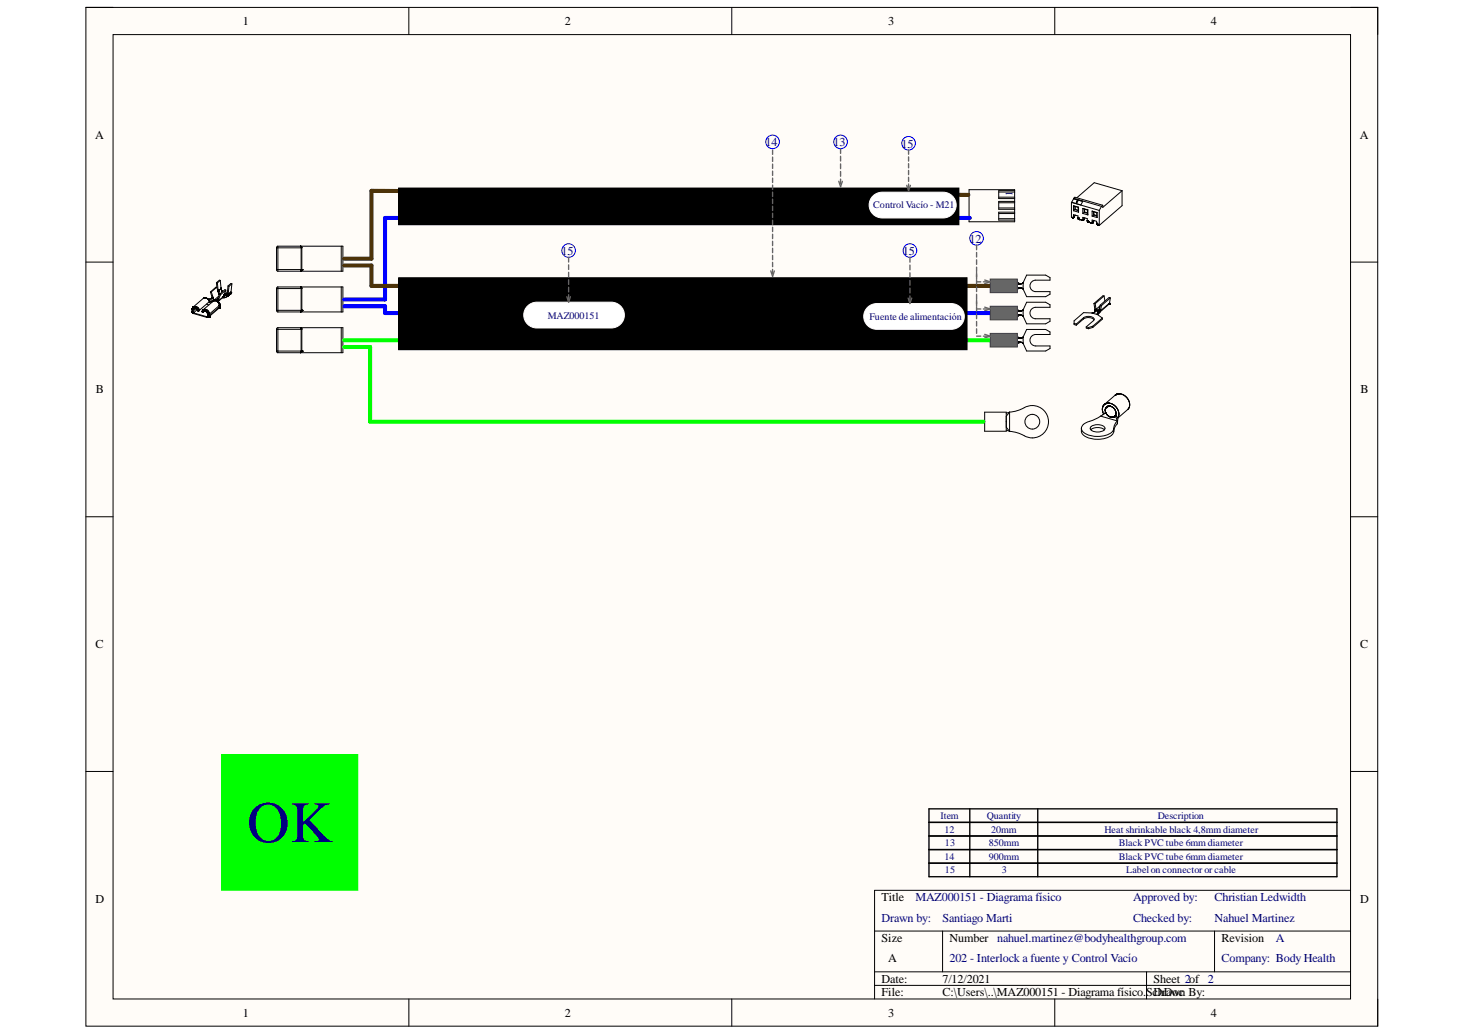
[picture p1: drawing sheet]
<svg xmlns="http://www.w3.org/2000/svg" width="297mm" height="210mm" viewBox="0 0 297 210" stroke-linecap="round" stroke-linejoin="round" font-family="sans-serif">
<path d="M17.4 1.5h261.9v206.6h-261.9z" fill-rule="evenodd" fill="#fffcf8"/>
<path d="M17.4 1.5h261.9v206.6h-261.9z" fill="none" stroke="#000" stroke-width=".2"/>
<path d="M22.9 7h250.9v195.6h-250.9z" fill-rule="evenodd" fill="#fffcf8"/>
<g fill="none" stroke="#000" stroke-width=".2">
<path d="M17.4 1.5h5.5M22.9 7h250.9v195.6h-250.9zM82.9 1.5v5.5M148.4 1.5v5.5M213.9 1.5v5.5M273.8 1.5h5.5v5.5M80.8 38.1h113.6v7.5h-113.6zM196.5 38.5h9.2v6.5h-9.2zM202.5 40h3.2M202.5 38.9h3.2M205.7 38.7h-3.2v1.6h3.2M227.5 38.7l-5.6-1.6-3.6 3"/>
<path d="M227.5 38.7l-3.9 3.4v-.5M227.5 38.7v3l-4.6 4M17.4 53.2h5.5M42.7 59.2l.3 1M42.8 59.2l.6 1.7M42.8 59.2h-.1M43.9 57.3l.2 .1M43.9 57.3l.1 1.1M43.9 58.3l-1.2 .9M43.9 58.3l.5 1.2M43.9 58.3l-1.1 .9M44.1 57.4l.1 1.6"/>
<path d="M44.2 59.1h.1M44.2 58.9h.1M44.2 58.9l.1 .3M44.2 59h.1M44.3 59.1v.1M44.3 59.2h.1M44.3 59.2v.1M44.3 59.2v.2M44.3 59.3h.1M44.3 59.3l.1 .1M44.3 59.4l.1 .1M44.3 59.5h.1"/>
<path d="M44.3 59.4h.1M44.4 59.5h.1M44.4 59.5l.1 .3M44.4 59.5v.1M44.4 59.6h.1M44.4 59.6v.1M44.4 59.5l.1 .1M44.4 59.6l.1 .1M44.5 59.6h.1M44.5 59.6v.1M44.5 59.7h.1M44.5 59.7l.2 .1"/>
<path d="M44.5 59.7l-.4 .9M44.7 56.9l-.2-.1-.6 .5M44.7 56.9l.1 1.6M44.7 56.9l-.6 .5M44.7 59.8l-.3 .8M44.8 58.4v.2M44.8 58.5h.1M44.8 58.6l.1 .2M44.8 58.5l-.6 .5M44.8 58.6h.1M44.8 58.6l.1 .1M44.9 58.7h.1"/>
<path d="M44.9 58.7v.1M44.9 58.8v.1M44.9 58.8h.1M44.9 58.8l.1 .2M44.9 58.9l.1 .1M44.9 58.9h.1M45 59h.1M45 59v.1M45 59.1h.1M45.1 59.1h.1M45.4 59.9h.1M45.4 59.8l-.2 .4"/>
<path d="M45.4 59.8v.1M45.4 59.8h.1M45.5 59.9h-.1M45.6 59.9h.1M45.6 59.6h.1M45.6 59.2l.5 .1M45.7 59.6h.4M45.7 59.6h.1M45.7 59.8h.1M45.7 59.9l-.1 .1M45.7 59.9l-.3 .2M45.8 59.6h.1"/>
<path d="M45.8 58.8l-.4 1M45.8 58.8l-1.1 1M45.8 58.8l-.2-.1-1.1 1M45.8 59.9h-.1M45.9 59.8h-.5M45.9 59.8l.2 .1M45.9 59.8h.1M46 59.6v.1M46 59.7l-.1 .1M46 59.7h.1M46.1 59.6l-.1 .1M46.1 59.9h-.6"/>
<path d="M46.1 59.6h.1M46.1 59.6l-.2 .2M46.1 59.6v.1M46.1 59.6h.2M46.1 59.9h.1M46.1 60v.1M46.1 60h.1M46.1 59.8h.1M46.2 60l-.1 .1M46.2 60h.1M46.2 59.9h.1M46.2 59.8l.1-.1-.1 .3"/>
<path d="M46.2 59.8h-.1M46.2 59.8h.1M46.2 58l.2 .1M46.2 58l-.1 1.5M46.3 59.7h.1M46.3 59.7l-.1 .1M46.3 59.6h.1M46.6 59.7l-.6 .5M46.6 59.7h.1M46.6 59.6h.1M46.6 59.6v.1M46.7 59.6h.1"/>
<path d="M46.7 59.5l-.1 .1M46.7 59.5h.1M46.7 59.5l-.1 .2M46.8 59.5h-.1M46.8 59.4l-.1 .1M46.8 59.4h.1M46.8 59.3h.1M46.8 59.3v.1M46.8 59.2v.1M47 57.6l-.2-.1-.6 .5M47 57.6l-.1 1.5-.6 .5 .1-1.5M47 57.6l-.6 .5"/>
<path d="M56.1 50.3h5.1M56.1 58.5h5.1M56.3 49.9l-.2 .3v4.5M56.3 58.2l-.2 .3v4.4M56.3 49.9h13.2v5.1h-13.2M56.3 58.2h13.2v5.1h-13.2M56.3 49.9v4.8h4.8l-.1-4.6M56.3 58.2v4.7h4.8l-.1-4.6M60.9 49.9h.1M60.9 58.2h.1M60.9 49.9l.2 .1M61 58.2h.1"/>
<path d="M61 49.9v.1M61 58.2v.1M61 50v.1M61 58.3h.1M61 50h.1M61.1 58.2h.1M61.1 58.2l.1 .2v4.5M61.1 58.3h.1M61.1 50l.1 4.7M61.1 58.3l.1 .1M61.1 50v.1M61.2 58.3v.1"/>
<path d="M61.2 50.1v.1M61.2 50.1h.1M61.2 50.2h.1M61.2 58.4v.1M61.2 50.2h-.1M61.2 58.5h-.1M69.2 49.9v5.1M69.2 58.2v5.1M80.8 56.3h115.3v14.6h-115.3zM202.5 43.3h3.2M202.5 42.2h3.2M202.5 41.1h3.2"/>
<path d="M202.5 44.4h3.2M205.7 43h-3.2v1.6h3.2M205.7 40.8h-3.2v1.7h3.2M217.2 41v3.1h.2M217.2 41l5.7 1.7M217.4 44.1h.1M217.5 44.1h.1M217.6 44.1h-.1M217.6 44.1h.1M217.6 44v.1M217.6 44h.1M217.6 44l.1-.5 .9 .3v.6"/>
<path d="M217.7 40.3h.1M217.7 40.3l1.8 .5-.3 .8-2-.6M217.7 41.7v1M217.7 42.7l1 .3M217.7 41.7l1 .3M217.7 41.7l.2 .2M217.7 40.3l-.4 .7M217.7 40.3l1.8 .6M217.7 40.2v.1M217.7 40.2l.2-.2 5.7 1.6M217.7 40.2l5.6 1.6M217.9 42.5l-.2 .2"/>
<path d="M217.9 41.9v.6M217.9 41.9l.7 .1M217.9 42.5l.7 .2M218 42.5l.6 .1M218 42.5h-.1M218 41.9v.6M218 43.6l-.3 .4M218.1 43.7l-.5 .4M218.2 41.2h.1M218.3 41.2h.1M218.3 40.8h.1l-.2 .4M218.3 40.8v.1"/>
<path d="M218.4 40.8l-.1 .1M218.5 40.7l-.2 .5M218.5 40.7l-.2 .1M218.5 40.7v.1M218.5 40.8l-.2 .4M218.6 44.2h.1M218.6 44.3h.1M218.6 44.3v.1M218.6 42v.7M218.6 42.7l.1 .3M218.6 44.4h.1M218.6 44.4l.1 .1"/>
<path d="M218.7 44.4h.1M218.7 44.5h.1M218.7 42v1M218.7 42h-.1M218.8 44.5h.1M218.8 44.5l.5 .2M219.3 44.7h.1M219.4 44.7h.1M219.5 44.7h.1M219.5 44.6h.1M219.5 44.6l-.2 .1M219.5 44.6v.1"/>
<path d="M219.5 44.6v-.5l1 .2v.6M219.5 42.3v1M219.5 42.3l1.1 .3M219.5 43.3l1.1 .3M219.5 42.3l.3 .1M219.8 42.4l.7 .2M219.8 43.1l.7 .2M219.8 43.1l-.3 .2M219.8 42.4v.7M219.9 43l.6 .2M219.9 43l-.1 .1M219.9 42.4v.6"/>
<path d="M219.9 44.2l-.4 .3M220 44.2l-.5 .4M220.5 44.7h.1M220.5 44.8h.1M220.5 44.8v.1M220.5 44.9h.1M220.5 44.9v.1M220.5 44.9l.1 .2M220.5 42.6v.7M220.5 43.3l.1 .3M220.5 45h.1M220.6 45h.1"/>
<path d="M220.6 42.6v1M220.6 42.6h-.1M220.6 45l.1 .1M220.6 45.1h.1M220.7 45.1h.1M220.7 45.1l.5 .1M221.2 45.2h.1M221.3 45.2h.1M221.4 45.2h-.2M221.4 45.2h.1M221.4 45.1h.1M221.4 45.1v.1"/>
<path d="M221.4 42.8v1M221.4 42.8l1.1 .3M221.4 43.8l1.1 .3M221.4 42.8l.3 .2M221.7 43l.7 .1M221.7 43.6l.7 .2M221.7 43.6l-.3 .2M221.7 43v.6M221.8 44.7l-.4 .4v-.5l.9 .3 .1 .6M221.8 43.5l.6 .2M221.8 43.5l-.1 .1M221.8 43v.5"/>
<path d="M221.9 44.8l-.5 .4M222.3 45.3h.1M222.4 45.4h.1M222.4 45.4v.1M222.4 45.5h.1M222.4 43.1v.7M222.4 43.8l.1 .3M222.4 45.5l.1 .1M222.5 45.5h.1M222.5 43.1v1M222.5 45.5v.1M222.5 43.1h-.1"/>
<path d="M222.5 45.6h.1M222.6 45.6h.1M222.6 45.6l.3 .1M222.9 42.7v3M223.3 41.8l-.4 .9M223.6 41.6l-.3 .2M273.8 53.2h5.5M38.9 62.9v.5M38.9 63.2h.1M38.9 63.2v.1M38.9 62.7h.1M38.9 63.3h.1"/>
<path d="M38.9 63.3l.3 .3M38.9 62.6h.1M38.9 63.4h.1M39 62.6h.1M39 62.6l-.1 .2M39 63.4h.1M39 63.4l.1 .1M39 62.5v.1M39 63.4v.1M39 63.2h.1M39 63.3h.1M39 62.5h.1"/>
<path d="M39 62.4v.2M39 62.8h.1M39.1 62.7h.1M39.1 62.7l-.1 .1M39.1 63.3l.1 .1M39.1 63.3h.1M39.1 63.3v.1M39.1 62.5l-.1 .1M39.1 63.5h.1M39.1 62.4h.1M39.1 63.4h.1M39.1 62.4l-.1 .2"/>
<path d="M39.1 62.3h.1M39.1 62.6h.1M39.1 62.3v.1M39.1 62.6v.1M39.1 62.4v.1M39.1 63.5l.1 .1M39.2 62.3h.1M39.2 62.6h.1M39.2 63.4h.1M39.2 62.4h-.1M39.2 63.4l.1 .1M39.2 62.3h-.1"/>
<path d="M39.2 63.6h.1M39.2 62.4h.1M39.2 62.5l-.1 .1M39.2 63.5h.1M39.2 63.5l2.7 .7 .2-.1M39.2 63.6l2.7 .8M39.2 62.5h.1M39.2 62.4h.3M39.3 62.2l-.1 .1M39.3 62.2h.1M39.3 62.4h.1M39.4 62.2h-.1"/>
<path d="M39.4 62.2h.1M39.4 62.5l-.2 .1M39.4 62.2l.5 .1M39.5 62.4l.4 .2M39.5 62.2h.1M39.5 62.4h.1M39.5 62.5l-.5 .4 .1 .4M39.5 62.5h.1M39.5 62.4h.2M39.6 62.5l.3 .2M39.6 62.4l.2 .1M39.6 62.5h.1"/>
<path d="M39.6 62.5l-.4 .1M39.7 62.2h.1M39.7 62.5h.1M39.7 62.6h.1M39.8 62.5h.1M39.8 62.5l.1 .1M39.8 62.2h.1M39.9 62.3h.1M39.9 62.5v.1M39.9 62.7h.1M39.9 62.7v.1M39.9 62.6h.1"/>
<path d="M40 62.8h.1M40 62.6v.1M40 62.3h.1M40 62.8l-.3-.2-.7 .6M40 62.8l-.8 .7M40 62.8v.1M40 62.3v.1M40 62.8l.1 .2M40 62.3l.1 .1M40 62.7h.1M40 62.7l.2 .4M40 62.9h.1"/>
<path d="M40.1 62.4l.1 .1M40.1 62.7h.1M40.1 62.8h.1M40.1 63v.1M40.1 63h.1M40.1 62.8l.1 .3M40.1 62.5h.1M40.2 62.5h.1M40.2 62.9h.1M40.2 62.5l.1 .2M40.2 63v.1M40.2 62.5v.1"/>
<path d="M40.2 63.1h.1M40.3 63h-.1M40.3 62.6v.1M40.3 62.7l.1 .2M40.3 62.7l.1 .1M40.4 62.8v.2M40.4 63h-.1M40.4 62.9h.1M40.4 62.9l-.2 .1M41 63.2h.1M41 63.1h.1M41 63.1v.1"/>
<path d="M41.1 63.1h.1M41.1 63h.1M41.1 63l-.1 .2M41.1 63.2h.1M41.1 62.9h.1M41.1 62.9v.1M41.1 63l-.1 .1M41.2 63.2h.1M41.2 63h-.1M41.2 63.2h-.1M41.2 62.9h.1M41.2 62.8h.1"/>
<path d="M41.2 62.8v.1M41.2 60.5h.1M41.2 62.8l-.1 .1M41.3 62.9l-.1 .1M41.3 62.8h.1M41.3 63.1h.1M41.3 60.5h.1M41.3 62.8h-.1M41.3 62.8h.4M41.3 63.1h.3M41.3 63.1l-.4 .1M41.3 63.1l-.1 .1"/>
<path d="M41.3 62.9l-.2 .1M41.4 62.8h.1M41.4 63.1h-.2M41.4 62.7v.1M41.4 62.9l.2 .1M41.4 62.9h-.1M41.5 60.4l-.2 .1M41.5 63.1h.1M41.5 62.9h.1M41.5 62.7h.1M41.5 62.9l.1 .1M41.6 63h.1"/>
<path d="M41.6 62.7v.1M41.6 63.1h.1M41.6 62.8h.1M41.6 63l.2 .1M41.7 60.4h.1M41.7 60.4l-.5 .1-2 1.8M41.7 62.8h.1M41.7 63.1h.1M41.7 60.4l.2 .1M41.7 63.1l.1 .1M41.7 62.8l.3 .1M41.8 63h-.1l.1 .1"/>
<path d="M41.8 62.8h.1M41.8 63.1h.1M41.8 63.2h.1M41.8 60.4l.1 .1M41.8 63.2l.1 .1M41.9 62.8h.1M41.9 61.7l.5 .1M41.9 63.1l.2 .2M41.9 60.5h.1M41.9 63.3h.1M41.9 60.5l.3 .2M41.9 62.8l.1 .1"/>
<path d="M41.9 62.9h.1M41.9 63.2h.1M41.9 63.3l.1 .1M42 64.2h.1M42 63.4h.1M42 63.4l.1 .1-.1-.1M42 64.4h.1M42 60.5h.1M42 62.9h.1M42 63.2h.1M42 62.9l.2 .2M42 62.9l.1 .1"/>
<path d="M42 63.5l.1 .2M42.1 63.3h.1M42.1 63.5v.1M42.1 64.2h.1M42.1 63.3l.1 .2M42.1 63.3v.1M42.1 63.6h.1M42.1 64.2h-.2M42.1 63.6v.6M42.1 64.4h.1M42.1 64.1h.1M42.1 63.4h.1"/>
<path d="M42.1 63.8h.1M42.1 64.3h.1M42.1 64.4h-.1M42.1 63.4l.1 .1M42.1 64.3v.1M42.2 64.3h.1M42.2 60.6l.1 .3M42.2 63.5v.8M42.2 63.5v.1M42.2 63.1l.1 .1M42.2 64.3h-.1M42.2 60.7h.1"/>
<path d="M42.2 63.1h.1M42.2 64.2h.1M42.2 63.7h.1M42.2 63.1v.1M42.2 63.9h.1M42.2 60.7l.1 .1M42.3 64.3l-.2 .1M42.3 63.2v.1M42.3 64.3h.1M42.3 63.2l.1 .4M42.3 63.3h.1M42.3 60.9h.1"/>
<path d="M42.3 60.9l.1 .1M42.4 64.3h.1M42.4 64.2h.1M42.4 64.3h-.1M42.4 63.4h.1M42.4 64.2l-.1 .1M42.4 61l.1 .2M42.4 61h.1M42.4 63.4v.1M42.4 64.2v.1M42.4 63.5v.5M42.4 64.1h.1"/>
<path d="M42.4 61v.1M42.4 61.1h.1M42.4 64.1v.1M42.4 63.8h.1M42.4 64l-.2 .1M42.4 61.1l.1 .1M42.5 61.2l-2.1 1.7M42.5 61.2h.1M42.5 61.2v.1M42.9 60.5l-.8 .1M42.9 60.5h.1M42.9 60.5l.2 .1"/>
<path d="M43 60.5h-.1M43 60.5h.1M43 60.4v.1M43 60.2l.2 .1v.2M43 60.2v.2M43 60.2v.1M43 60.3h.1M43 60.4h.1M43.1 61.2l-.8 .1M43.1 60.6l-.9 .1M43.2 60.6h-.1M43.2 60.5v.1"/>
<path d="M43.2 60.5h.1M43.2 60.3h.1M43.3 61.1h-.1M43.3 61l-2.1 1.9M43.3 61h.1M43.4 60.8h.1M43.4 60.9h.1M43.4 60.8v.1M43.4 61h.3M43.4 60.9l-1 .2M43.4 60.9v.1M43.4 61h.1"/>
<path d="M43.5 61h-.2M43.6 61h.2M43.7 61h.1M43.8 61h.1M43.8 61l.3 .2M43.9 61v.1M43.9 61.1h.1M44 61.1h.1M44 60.9l-.1 .2M44 60.9l.3 .5M44 60.8h.1M44 60.8v.1"/>
<path d="M44 60.8l.2 .1M44.1 61.2l.2 .2M44.1 60.7l-.1 .1M44.1 61.2h.1M44.1 60.7h.1M44.1 60.6l-.1 .2M44.1 60.6h.1M44.1 60.6h.3M44.2 61.3l.2 .2M44.2 61v.1M44.2 60.9h.1M44.2 60.9v.1"/>
<path d="M44.2 60.8v.1M44.2 61.1l.2 .3M44.3 60.8h-.1M44.3 60.7l-.1 .1M44.3 60.7v.1M44.3 61.4h.1M44.3 60.7h.1M44.3 61.4v.1M44.3 61.5l.1 .1M44.3 60.6h.1M44.4 60.6l-.2 .4M44.4 60.6l-.1 .1"/>
<path d="M44.4 60.1l-1 .8M44.4 61.5h.1M44.4 62.5h.1M44.4 62.5l-2.1 1.8M44.4 61.6h.1M44.4 62.4v.1M44.4 62.4h.1M44.4 61.6l.1 .2M44.4 61.4h.1M44.4 61.7l.1 .2M44.5 61.4v.1M44.5 62.4l-.1 .1"/>
<path d="M44.5 62.4h.1M44.5 62.3l-.1 .1M44.5 62.4h-.1M44.5 62h.1M44.5 62.3h.1M44.5 62.3v.1M44.5 61.8v.5M44.5 61.9h.1M44.5 61.9l-2.3 1.9M44.5 62.3l-2.1 1.7M44.5 62.2v.1M44.5 62.2h.1"/>
<path d="M44.5 61.5l.1 .1M44.6 62.2h-.1M44.6 61.6v.1M44.6 61.8h-.1M44.6 62.1v.1M44.6 62.1l-.1 .2M44.6 62h.1M44.6 61.9v.2M44.6 61.8l-.1 .1M44.6 61.8h.1M44.6 61.8v.1M44.6 61.7h.1"/>
<path d="M44.6 61.7v.1M45.1 60.4h.1M45.1 60.3h.1M45.1 60.3l-.8 .8M45.2 60.3h.1M45.2 60.2h.1M45.2 60.2v.1M45.2 60.2l-1 .9M45.3 60.2l-.1 .1M45.3 60.2h.1M45.3 60.1v.1M45.4 60.1h-.1"/>
<path d="M45.4 60.1l-.1 .1M45.4 60.1h.1M45.5 60.1h.1M46 60.2l-.8 .2M46 60.1v.1M46 60.1h.1M46.1 60.1l-.1 .1M46.1 60.1h-.1M46.1 60.1h.1M56.1 66.8h5.1M56.3 66.5l-.2 .2v4.5M56.3 66.5h13.2v5h-13.2"/>
<path d="M56.3 66.5v4.7h4.8l-.1-4.6M60.9 66.5h.1M60.9 66.5h.2M61 66.5h.1M61 66.5v.1M61 66.6h.1M61.1 66.5l.1 .1M61.1 66.6h.1M61.2 66.6h.1M61.2 66.6v4.6M61.2 66.7h.1M61.2 66.7l-.1 .1"/>
<path d="M69.2 66.5v5M226.3 80h.1M226.3 80l-.1 .1M226.4 80h-.1M226.4 80h.1M226.4 79.9v.1M226.5 79.9l-.1 .1M226.6 79.9h.1M226.7 79.9h.1M227.1 79.9h.1M227.2 79.9h-.7M227.2 79.9h.1"/>
<path d="M227.3 79.9h.1M227.4 79.9l.1 .1M227.5 80l.4 .2M199.6 83.6h4.4v3.9h-4.4zM204 87.2l.7 .3M204 86.6l.7 .9M204.7 83.6a10.1 10.1 0 0 0 3.8-1.2 3.3 3.3 0 0 1 4 3.9 3.3 3.3 0 0 1-5.3 1.8l-1-.3-1.5-.3M204.7 83.6v3.9M204.7 83.6l-.7 .2M204.7 83.6l-.7 .8M219.3 86.9a2.47 2.47 0 0 0 2.5 1.6 4 4 0 0 0 4-1.3v-.3M219.3 86.9a1.82 1.82 0 0 0 1.8 2 4.3 4.3 0 0 0 4.7-1.2v-.2"/>
<path d="M221.2 87.2a2.27 2.27 0 0 1 2.7 0M221.2 86.5a2.33 2.33 0 0 1 2.8 .1v.3a1.87 1.87 0 0 1-2.9 .2v-.4zM223.2 84.4l-1.8 .9a2.4 2.4 0 0 0-2.1 1.6M223.2 84.4l3.3 1M223.5 83.2h.1M223.5 82.8h.1M223.5 83.3l.1 .1M223.5 82.7h.1M223.6 82.7h-.1M223.6 82.6h.1M223.6 83.5h.1M223.6 83.5v.1"/>
<path d="M223.6 82.5v.1M223.6 82.4v.1M223.6 83.6v.1M223.7 82.3l-.2 .6 .1 .6M223.7 82.3v.1M223.7 82.2h.1M223.8 82.2l-.2 .2M223.8 82.2h.1M223.9 82.1h-.1M223.9 82h.1M224 82h.1M224 82l-.2 .2"/>
<path d="M224.1 83.2h.1M224.1 83.1h.1M224.1 83.3v.1M224.1 81.9h.1M224.1 83h.1M224.1 83.4l.1 .3M224.1 83.5h.1M224.1 82.9h.1M224.1 81.9l-.1 .1M224.2 83.6l.1 .2M224.2 82.8l-.1 .6M224.2 82.8l-.1 .1"/>
<path d="M224.2 82.8h.1M224.2 81.9h.1M224.2 83.7l.1 .1M224.2 81.8v.1M224.2 82.7v.1M224.2 83.7l-.5 .1-.1 .3M224.2 83.7l-1 .7M224.2 81.8l-.1 .1M224.3 82.6h.1M224.3 82.6l-.1 .2M224.3 83.8h.1M224.3 82.6l-.1 .1"/>
<path d="M224.3 83.8l.1 .2M224.3 83.9h.1M224.3 81.8h.1M224.4 84l.4 .4M224.4 82.5h.1M224.4 81.8h.1M224.4 82.5l-.1 .1M224.4 84.1h.1M224.5 81.8l-.3 .1M224.5 82.5h.1M224.5 82.4h.1M224.5 82.4l-.1 .1"/>
<path d="M224.5 81.8h.1M224.5 84.2h.1M224.6 82.4h.1M224.6 81.8h.1M224.6 84.3h.1M224.6 82.4h.5M224.6 82.4h-.1M224.7 82.4h.1M224.7 84.3l.2 .1M224.8 82.4h.1M224.8 84.4h.1M224.8 84.4l.2 .1"/>
<path d="M224.9 81.8h.1M224.9 82.4h.1M224.9 84.4v.1M224.9 84.5l.2 .1M224.9 84.5h.1M225 82.4h.1M225 81.8h-.6M225 81.8h.1M225 81.8l.4 .1M225.1 84.5l.1 .1M225.1 82.4h.1M225.1 81.8h.1"/>
<path d="M225.2 82.4l.4 .2M225.2 84.6h.6M225.2 84.6h.1M225.2 81.8h.1M225.3 82.4l.2 .2M225.4 84.6h.1M225.4 81.9h.1M225.4 81.9l.3 .1M225.5 81.9h.1M225.5 84.6h.1M225.6 84.6h.1M225.6 82l.2 .1"/>
<path d="M225.6 82.6l.4 .4M225.6 82.6h.1M225.7 84.6h.1M225.7 82.7h.1M225.8 84.6h.1M225.8 82.1h.1M225.8 82.8h.1M225.8 86.9v.6M225.8 82.1l.7 .8M225.9 82.2h.1M225.9 82.8h.1M225.9 84.5l-.1 .1"/>
<path d="M225.9 84.5h.1M226 84.5h.1M226 84.5h-.1M226 83l.1 .1M226 83l.1 .3M226 84.4h.1M226 84.4v.1M226 82.3h.1M226.1 84.4h.1M226.1 84.4h-.1M226.1 83.2l.1 .1M226.1 80.1l-2.2 1.9"/>
<path d="M226.1 80.1h.1M226.1 84.3v.1M226.1 84.3h.1M226.2 83.3h.1M226.2 80.1h-.1M226.2 84.3h-.1M226.2 83.3v.2M226.2 84.2v.1M226.2 83.3v.1M226.2 80.1h.1M226.2 84.2h.1M226.2 83.4v.1"/>
<path d="M226.2 80h.1M226.2 83.5l.1 .1M226.3 83.5v.1M226.3 84l-.1 .1M226.3 82.5h.1M226.3 83.6l-.1 .6M226.3 83.6h.1M226.3 84h.1M226.3 83.7h.1M226.3 83.9h.1M226.5 82.8v.1M226.5 82.9l.2 .2"/>
<path d="M226.5 85.9a2.25 2.25 0 0 0-.7 1.6M226.5 85.4a2.25 2.25 0 0 0-.7 1.5M226.5 85.4v.5M226.6 83h.1M226.6 83l.1 .2M226.6 84.7v.1M226.7 84.7h-.1M226.7 84.7l-.2 1.2M226.7 84.7l-.5-.4 .3 1.1M226.7 84.7h.1M226.7 83.2v.1M226.7 83.2h.1"/>
<path d="M226.7 84.6v.1M226.7 83.3l.1 .1M226.8 83.4v.9M226.8 83.5h.1M226.8 84.3h.1M226.8 83.6v.1M226.8 84.3l-.1 .4M226.9 84.2h-.1M227.6 80h.1M227.7 80.1h.1M227.8 80.1h.1M227.9 80.2h.1"/>
<path d="M228 80.2l.6 .6M228.1 80.3h.1M228.2 80.3v.1M228.6 80.8h.1M228.6 80.8l.1 .2M228.6 80.9h.1M228.7 81h.1M228.7 83h.1M228.7 81l.2 .3M228.8 82.9l-.1 .1M228.8 82.9h.1M228.9 81.2v.1"/>
<path d="M228.9 82.8h.1M228.9 81.3l.1 .5v.8M228.9 81.4h.1M229 81.5v.1M229 82.6l-.3 .4-2 1.8M229 82.4v.2M229 81.9l.1 .1M229.1 82.2h-.1M17.4 104.8h5.5M273.8 104.8h5.5M17.4 156.5h5.5M273.8 156.5h5.5"/>
<path d="M177.3 188.8h96.5M177.3 197.1h96.5M177.3 199.8h96.5M191.1 188.8v8.3M232.5 197.1v5.5M246.3 188.8v8.3M273.8 180.6h-96.5v22M82.9 202.6v5.5M148.4 202.6v5.5M213.9 202.6v5.5M279.3 202.6v5.5"/>
<circle cx="209.3" cy="85.5" r="1.5"/>
</g>
<path d="M188.4 164h82.7v8.3h-82.7zM188.4 166.8h82.7M188.4 169.5h82.7M196.6 164v8.3M210.4 164v8.3" fill="none" stroke="#000" stroke-width=".27"/>
<path d="M196.3 39.5l-121-.8v13.8h-5.5M69.8 53.8h5.5v4.2h126.8" fill="none" stroke="#503200" stroke-width=".82"/>
<path d="M196.6 44.2h-118.5v16.5h-8.3M69.8 62.1h8.3v1.4h124.3" fill="none" stroke="#00f" stroke-width=".82"/>
<path d="M69.8 70.4h5.2v15.1h124.4M69.8 69h132.3" fill="none" stroke="#0f0" stroke-width=".82"/>
<g fill="#000">
<path d="M80.8 38.1h113.6v7.5h-113.6z" fill-rule="evenodd"/>
<path d="M80.8 56.3h115.3v14.6h-115.3z" fill-rule="evenodd"/>
</g>
<path d="M176.8 40a2.69 2.69 0 0 1 2.1-1h12.3a2.62 2.62 0 0 1 2.7 2.6 2.62 2.62 0 0 1-2.7 2.6h-12.3a2.61 2.61 0 0 1-2.4-1.5 2.61 2.61 0 0 1 .3-2.7z" fill="#fff"/>
<path d="M176.8 40a2.69 2.69 0 0 1 2.1-1h12.3a2.62 2.62 0 0 1 2.7 2.6 2.62 2.62 0 0 1-2.7 2.6h-12.3a2.61 2.61 0 0 1-2.4-1.5 2.61 2.61 0 0 1 .3-2.7z" fill="none" stroke="#fff" stroke-width=".2"/>
<path d="M175.7 62.5a2.69 2.69 0 0 1 2.1-.9h15a2.62 2.62 0 0 1 2.7 2.6 2.62 2.62 0 0 1-2.7 2.6h-15a2.61 2.61 0 0 1-2.4-1.5 2.61 2.61 0 0 1 .3-2.8z" fill="#fff"/>
<path d="M175.7 62.5a2.69 2.69 0 0 1 2.1-.9h15a2.62 2.62 0 0 1 2.7 2.6 2.62 2.62 0 0 1-2.7 2.6h-15a2.61 2.61 0 0 1-2.4-1.5 2.61 2.61 0 0 1 .3-2.8z" fill="none" stroke="#fff" stroke-width=".2"/>
<path d="M106.8 62.3a2.69 2.69 0 0 1 2.1-1h15a2.62 2.62 0 0 1 2.7 2.6 2.62 2.62 0 0 1-2.7 2.6h-15a2.61 2.61 0 0 1-2.4-1.4 2.61 2.61 0 0 1 .3-2.8z" fill="#fff"/>
<path d="M106.8 62.3a2.69 2.69 0 0 1 2.1-1h15a2.62 2.62 0 0 1 2.7 2.6 2.62 2.62 0 0 1-2.7 2.6h-15a2.61 2.61 0 0 1-2.4-1.4 2.61 2.61 0 0 1 .3-2.8z" fill="none" stroke="#fff" stroke-width=".2"/>
<g fill="none" stroke="#00f" stroke-width=".2">
<circle cx="170.4" cy="28.8" r="1.38"/>
<circle cx="184.2" cy="29.1" r="1.38"/>
<circle cx="115.3" cy="50.8" r="1.38"/>
<circle cx="184.5" cy="50.8" r="1.38"/>
<circle cx="198" cy="48.3" r="1.38"/>
</g>
<g fill="none" stroke="#646464" stroke-width=".27">
<path d="M156.6 30.4v.9M156.6 31.9v.8M156.6 33.3v.9M156.6 34.7v.9M156.6 36.1v.9M156.6 37.5v.9M156.6 39v.9M170.1 36.8l.3 1.1 .4-1.1M170.4 30.2v.9M170.4 31.7v1M170.4 33.2v1M170.4 34.8v.9"/>
<path d="M170.4 36.3v1M183.8 37.6l.4 1.1 .4-1.1M184.2 30.4v.9M184.2 31.8v.9M184.2 33.2v.8M184.2 34.6v.8M184.2 35.9v.9M184.2 37.3v.9M115.3 52.2v.9M115.3 53.7v1M115.3 55.2v1M115.3 56.7v1"/>
<path d="M115.3 58.3v.9M115.3 59.8v.9M156.3 54.9l.3 1.1 .4-1.1M156.6 40.4v.9M156.6 41.8v.9M156.6 43.2v.9M156.6 44.7v.9M156.6 46.1v.9M156.6 47.5v.9M156.6 48.9v.9M156.6 50.4v.8M156.6 51.8v.9"/>
<path d="M156.6 53.2v.9M156.6 54.6v.9M184.5 52.2v1M184.5 53.8v.9M184.5 55.3v1M184.5 56.9v1M184.5 58.4v1M184.5 60v1M114.9 60.2l.4 1.1 .4-1.1M184.1 60.5l.4 1.1 .4-1.1"/>
</g>
<g fill="none" stroke="#000" stroke-width=".2">
<path d="M202.4 58.1h.1M202.4 57.8h.1M202.4 57.8h.2M202.4 57.8v.3M202.4 58.1l.2 .1M202.5 58.2h.1M202.5 57.8h.1M202.5 58.1h.1M202.5 57.7h.1M202.5 57.7l-.1 .1M202.6 58.2h.1M202.6 57.1h3.6v1.7h-3.6z"/>
<path d="M202.6 57.4h3.6M202.6 57.6h3.6M202.6 58.4h3.6M202.6 58.1h-.2M202.6 57.7l-.1 .1M203.6 57.9h.3v.2h-.3zM203.6 58h.3M205.2 57.9h.4v.2h-.4zM205.2 58h.4M206.2 57.6h.1M206.2 57.3h.1M206.2 57.6h.7"/>
<path d="M206.2 57.3l.1 .1M206.2 58.6h.1M206.3 57.3l.1 .1M206.3 58.3v.1M206.3 57.6h.1M206.3 58.3h.1M206.4 57.4h.1M206.4 57.6h.1M206.4 58.6h-.2M206.4 57.4h1l-.4 .2M206.4 58.3h.1M206.5 57.4l.1 .1"/>
<path d="M206.6 57.5h.1M206.7 58.5h-.1M206.7 58.3h.1M206.8 57.5h.1M206.8 58.5h.1M206.8 58.3h.1M206.9 58.3v.1M206.9 58.4l-.1 .1M207 58.4h-.8M207 58.4h.1M207 57.6h-.2M207 57.6h.1"/>
<path d="M207 58.4l.4 .1M207.1 58.4h.1M207.1 58.4l.2 .1M207.2 57.5l-.1 .1M207.2 58.4h.1M207.2 58.5l-.9 .1h-3.7M207.3 58.5l.1 .1M207.3 58.5h.1M207.3 57.5h.1M207.4 58.6h.1M207.4 57.3v.1M207.4 57.3l.8-1.5h3.8l.9 .5v.5h-2.9a1.16 1.16 0 0 0-1.2 1.2 1.16 1.16 0 0 0 1.2 1.1h2.9v.6l-.9 .5h-3.8l-.8-1.6"/>
<path d="M207.4 57.3v1.3M207.4 57.3l-.1 .2M202.4 63.6h.1M202.4 63.3h.1M202.4 69.2h.1M202.4 68.8h.1M202.4 63.3v.3M202.4 68.8v.4M202.4 63.6h.2M202.4 68.8h.2M202.4 63.6l.1 .1M202.4 63.7h.1"/>
<path d="M202.5 63.3h.1M202.5 69.2h.1M202.5 63.7h.1M202.5 68.8h.1M202.5 63.3h-.1M202.5 69.1l.1 .1M202.5 69.2l.1 .1M202.6 63.2l-.1 .1M202.6 63.2h.1M202.6 69.2h.1M202.6 68.7v.1M202.6 69.3h.1"/>
<path d="M202.6 68.7h.1M202.6 63.7h.1M202.6 68.7l-.2 .1M202.6 62.6h3.6v1.8h-3.6zM202.6 68.1h3.6v1.8h-3.6zM202.6 62.9h3.6M202.6 63.1h3.7M202.6 64.1h3.6M202.6 68.4h3.6M202.6 68.6h4.3M202.6 69.1l-.2 .1M202.6 68.7l-.1 .1"/>
<path d="M202.6 69.6h3.6M203.6 63.4h.3v.2h-.3zM203.6 68.9h.3v.2h-.3zM203.6 63.5h.3M203.6 69h.3M205.2 63.4h.4v.2h-.4zM205.2 68.9h.4v.2h-.4zM205.2 63.5h.4M205.2 69h.4M206.2 63.9h.1M206.2 64.2h.1M206.2 68.6h.1"/>
<path d="M206.2 68.3h.1M206.2 62.8l.1 .1M206.2 68.3l.1 .1M206.2 64.1h.1M206.2 68.4h.1M206.3 62.9l.9 .1M206.3 63.1h.7M206.3 68.4h.1M206.3 69.6h-.1M206.3 69.4h.7M206.3 64.1l-.1 .1M206.3 68.6h.1"/>
<path d="M206.3 63.8v.1M206.3 64.1h.1M206.3 69.3l-3.7 .1M206.4 64.1h-.1M206.4 64.1h.1M206.4 68.4h.1M206.4 68.6v.1M206.4 68.4l.5 .1M206.4 63.1h.1M206.4 62.9h.1M206.4 69.3h.1M206.5 62.9v.1"/>
<path d="M206.5 68.5h.1M206.6 63h.1M206.6 64h.1M206.6 68.5h.1M206.7 69.5h-.1M206.7 69.3h.1M206.7 63.1h.1M206.8 64h.4M206.8 63h.1M206.8 68.5h.4M206.8 69.5h.1M206.8 63.8l-4.2 .1"/>
<path d="M206.8 63.8l.1 .1M206.8 69.3v.1M206.8 63.8l.2 .1M206.9 63.1h.1M206.9 64l-.5 .1M207 63.9h.1M207 69.4h.1M207 68.6l-.2 .1M207 68.6h.1M207 69.4h.2M207.1 63.9h.1M207.1 64h.1"/>
<path d="M207.1 63.9l.1 .1M207.1 68.5h.1M207.2 63.1h-.2M207.2 68.6h-.1M207.2 64h.1M207.2 69.5l-1 .2M207.2 69.4l.2 .2M207.2 68.5h.1M207.2 69.5h.1M207.2 64l.2 .1M207.2 68.5l-.2 .1M207.3 63h-.2"/>
<path d="M207.3 63l-.3 .1M207.3 69.5l.1 .2M207.3 62.9v.1M207.4 68.5h-.2M207.4 62.9l-.1 .1M207.4 68.4l-.2 .1M207.4 64.1h.1M207.4 68.4h.1M207.4 62.8l.8-1.5h3.8l.9 .5v.5h-2.9a1.16 1.16 0 0 0-1.2 1.2 1.16 1.16 0 0 0 1.2 1.1h2.9v.6l-.9 .5h-3.8l-.8-1.6M207.4 68.3l.8-1.5h3.8l.9 .5v.5h-2.9a1.16 1.16 0 0 0-1.2 1.2 1.16 1.16 0 0 0 1.2 1.2h2.9v.5l-.9 .5h-3.8l-.8-1.5M207.4 62.8v1.3M207.4 68.3v1.4"/>
<path d="M207.4 62.8l-.2 .2M207.4 68.3l-.1 .2M217.8 65.6l.4 .1M218.2 65.7v.2M219.7 64.7l.7-.3a1.41 1.41 0 0 1 1.4 .5M219.7 64.5a1.62 1.62 0 0 1 2.2 .2l-.2 .3-1.5 1.3M219.7 64.7l-1.5 1.2M219.7 64.5l-1.5 1.2M219.7 64.5v.2M221.4 63.5l1.1 .3M221.4 63.5l-1.7-.1-1.9 1.7v.7l.4 .1M221.6 63.5h-.2"/>
<path d="M221.6 63.4l-.1 .1M221.6 63.4h.1M221.7 63.4h.1M221.8 63.4h.1M221.8 61.6h.3M221.8 61.6l.2 1.1M221.9 63.3v.1M221.9 63.3l-.2 .1M221.9 63.3h.1M222 63.3h-.1M222 63.3h.1M222 62.7h.2"/>
<path d="M222 62.7l-.1 .6M222 63v.2M222.1 61.6l.1 1.1M222.1 63.2h-.1M222.2 63l-.2 .3M222.2 62.7v.2M222.2 62.7h.1M222.2 62.8h.1M222.2 62.8l.1 .1M222.2 62.9l-.1 .2M222.3 62.8l.2 .3M222.3 62.8h.1"/>
<path d="M222.3 62.9h.1M222.3 62.9l.1 .1M222.4 63h.1M222.4 63l.1 .1M222.4 63.1h.1M222.5 63.1h.1M222.5 63.6v.2M222.5 63.7h.1M222.5 63.8h.1M222.5 63.6h.1M222.5 63.8l1 .7M222.6 63.1h.1"/>
<path d="M222.6 63.4l-.1 .1M222.6 63.7l-.1 .1M222.6 63.4l-.1 .2M222.7 63.4h-.1M222.7 63.1h.1M222.7 63.7h-.1M222.7 63.3v.1M222.7 63.3h.1M222.8 63.1h.1M222.8 63.2l-.1 .1M222.8 63.2h.1M222.8 63.1h-.1"/>
<path d="M222.8 63.1v.1M222.9 63.1h.1M222.9 63.1h-.1M222.9 63.1l-.1 .1M222.9 63h.1M222.9 62.8h.1M222.9 63v.1M222.9 62.3l.1 .3M222.9 62.9l.2 .1M222.9 62.9v.1M222.9 62.3l-.1 .5M223 63.4h-.1"/>
<path d="M223 62.8h.1M223 63.3l-.4 .4M223 62.2l-.1 .1M223.1 62l-.9 .7M223.1 61.9l.2 .1M223.1 61.9l-.2 1M223.1 63.2h.1M223.1 63.1h.1M223.1 63l-.1 .3M223.3 62l-.2 1M223.5 64.5v.2l-1.9 1.7M223.5 64.5l-1.9 1.7"/>
<path d="M223.9 60h-.3l-1.8 1.6M223.9 60l.1 1.1M223.9 60l-1.8 1.6M224.8 61.7h.1M224.8 61.7l-1.8 1.6M224.9 61.7h.1M224.9 61.7h-.1M224.9 61.6h.1M224.9 61.6v.1M225.1 60.4l-.1 1.1-1.9 1.5M225.1 60.4l-1.8 1.6M225.1 60.4l-.2-.1-1.8 1.6"/>
</g>
<path d="M200.8 56.6h5.5v2.8h-5.5z" fill-rule="evenodd" fill="#666"/>
<path d="M200.8 56.6h5.5v2.8h-5.5z" fill="none" stroke="#434343" stroke-width=".2"/>
<path d="M198 49.7v.9M198 51.2v.9M198 52.7v.9M198 54.2v.9M198 55.7v.9M198 57.2h.9M199.4 57.2h.8M199.7 56.8l1.1 .4-1.1 .3" fill="none" stroke="#646464" stroke-width=".27"/>
<path d="M200.8 62.1h5.5v2.8h-5.5z" fill-rule="evenodd" fill="#666"/>
<path d="M200.8 62.1h5.5v2.8h-5.5z" fill="none" stroke="#434343" stroke-width=".2"/>
<path d="M198 55.2v1M198 56.7v.9M198 58.2v.9M198 59.7v.9M198 61.2v.9M198 62.7h.9M199.4 62.7h.8M199.7 62.3l1.1 .4-1.1 .3" fill="none" stroke="#646464" stroke-width=".27"/>
<path d="M188.4 172.3h82.7v2.8h-82.7zM196.6 172.3v2.8M210.4 172.3v2.8" fill="none" stroke="#000" stroke-width=".27"/>
<path d="M200.8 67.6h5.5v2.8h-5.5z" fill-rule="evenodd" fill="#666"/>
<path d="M200.8 67.6h5.5v2.8h-5.5z" fill="none" stroke="#434343" stroke-width=".2"/>
<path d="M198 60.7v1M198 62.2v.9M198 63.7v.9M198 65.2v.9M198 66.7v.9M198 68.2h.9M199.4 68.2h.8M199.7 67.8l1.1 .4-1.1 .3" fill="none" stroke="#646464" stroke-width=".27"/>
<path d="M45 153h27.6v27.6h-27.6z" fill-rule="evenodd" fill="#0f0"/>
<path d="M45 153h27.6v27.6h-27.6z" fill="none" stroke="#0f0" stroke-width=".2"/>
<circle cx="156.6" cy="28.8" r="1.38" fill="none" stroke="#00f" stroke-width=".2"/>
<path d="M188.4 175.1h82.7v2.7h-82.7zM196.6 175.1v2.7M210.4 175.1v2.7" fill="none" stroke="#000" stroke-width=".27"/>
<text font-size="11.9" fill="#000080" x="50.1" y="170.8">OK</text>
<g font-size="2.8">
<text x="55.7" y="57">COCon2A</text>
<text x="55.7" y="65.1">COCon3B</text>
<text x="217.7" y="68.6">COCon?B</text>
<text x="55.7" y="73.6">COCon4A</text>
</g>
<g font-size="2.5">
<text x="49.2" y="5.1">1</text>
<text x="114.5" y="5.1">2</text>
<text x="180.1" y="5.1">3</text>
<text x="245.5" y="5.1">4</text>
<text x="19.3" y="28.1">A</text>
<text x="275.7" y="28.1">A</text>
<text x="19.5" y="79.8">B</text>
<text x="275.9" y="79.8">B</text>
<text x="19.4" y="131.5">C</text>
<text x="275.8" y="131.5">C</text>
<text x="19.4" y="183.1">D</text>
<text x="178.7" y="182.8">Title</text>
<text x="275.8" y="183.1">D</text>
<text x="178.7" y="191">Size</text>
<text x="192.5" y="191">Number nahuel.martinez@bodyhealthgroup.com</text>
<text x="247.7" y="191">Revision</text>
<text x="180.1" y="195.2">A</text>
<text x="178.7" y="199.3">Date:</text>
<text x="178.7" y="202.1">File:</text>
<text x="191.1" y="199.3">7/12/2021</text>
<text x="191.1" y="202.1">C:\Users\..\MAZ000151 - Diagrama físico.ScDrawn By:</text>
<text x="233.9" y="199.3">Sheet 2of 2</text>
<text x="234.8" y="202.1">hDoc</text>
<text x="49.2" y="206.2">1</text>
<text x="114.5" y="206.2">2</text>
<text x="180.1" y="206.2">3</text>
<text x="245.5" y="206.2">4</text>
</g>
<g font-size="2.5" fill="#000080">
<text x="155.2" y="29.6">14</text>
<text x="169" y="29.6">13</text>
<text x="182.8" y="29.9">15</text>
<text x="113.9" y="51.6">15</text>
<text x="183.1" y="51.6">15</text>
<text x="196.6" y="49.2">12</text>
<text x="185.6" y="182.8">MAZ000151 - Diagrama físico</text>
<text x="229.8" y="182.8">Approved by:</text>
<text x="246.2" y="182.8">Christian Ledwidth</text>
<text x="178.7" y="187">Drawn by:</text>
<text x="191.1" y="187">Santiago Marti</text>
<text x="229.8" y="187">Checked by:</text>
<text x="246.2" y="187">Nahuel Martinez</text>
<text x="258.7" y="191">A</text>
<text x="192.5" y="195.2">202 - Interlock a fuente y Control Vacío</text>
<text x="247.7" y="195.2">Company: Body Health</text>
</g>
<g font-size="2" fill="#000080">
<text x="205.3" y="39.8" transform="rotate(-90 205.3 39.8)">1</text>
<text x="177" y="42.1">Control Vacío - M21</text>
<text x="111.1" y="64.7">MAZ000151</text>
<text x="176.3" y="65">Fuente de alimentación</text>
<text x="190.7" y="166.1">Item</text>
<text x="200.1" y="166.1">Quantity</text>
<text x="234.7" y="166.1">Description</text>
<text x="191.5" y="168.9">12</text>
<text x="191.6" y="171.6">13</text>
<text x="200.5" y="171.6">850mm</text>
<text x="201" y="168.9">20mm</text>
<text x="223.9" y="168.9">Heat shrinkable black 4,8mm diameter</text>
<text x="226.9" y="171.6">Black PVC tube 6mm diameter</text>
<text x="191.5" y="174.4">14</text>
<text x="191.6" y="177.1">15</text>
<text x="200.5" y="174.4">900mm</text>
<text x="203.1" y="177.1">3</text>
<text x="226.9" y="174.4">Black PVC tube 6mm diameter</text>
<text x="228.3" y="177.1">Labelon connector or cable</text>
</g>
</svg>
